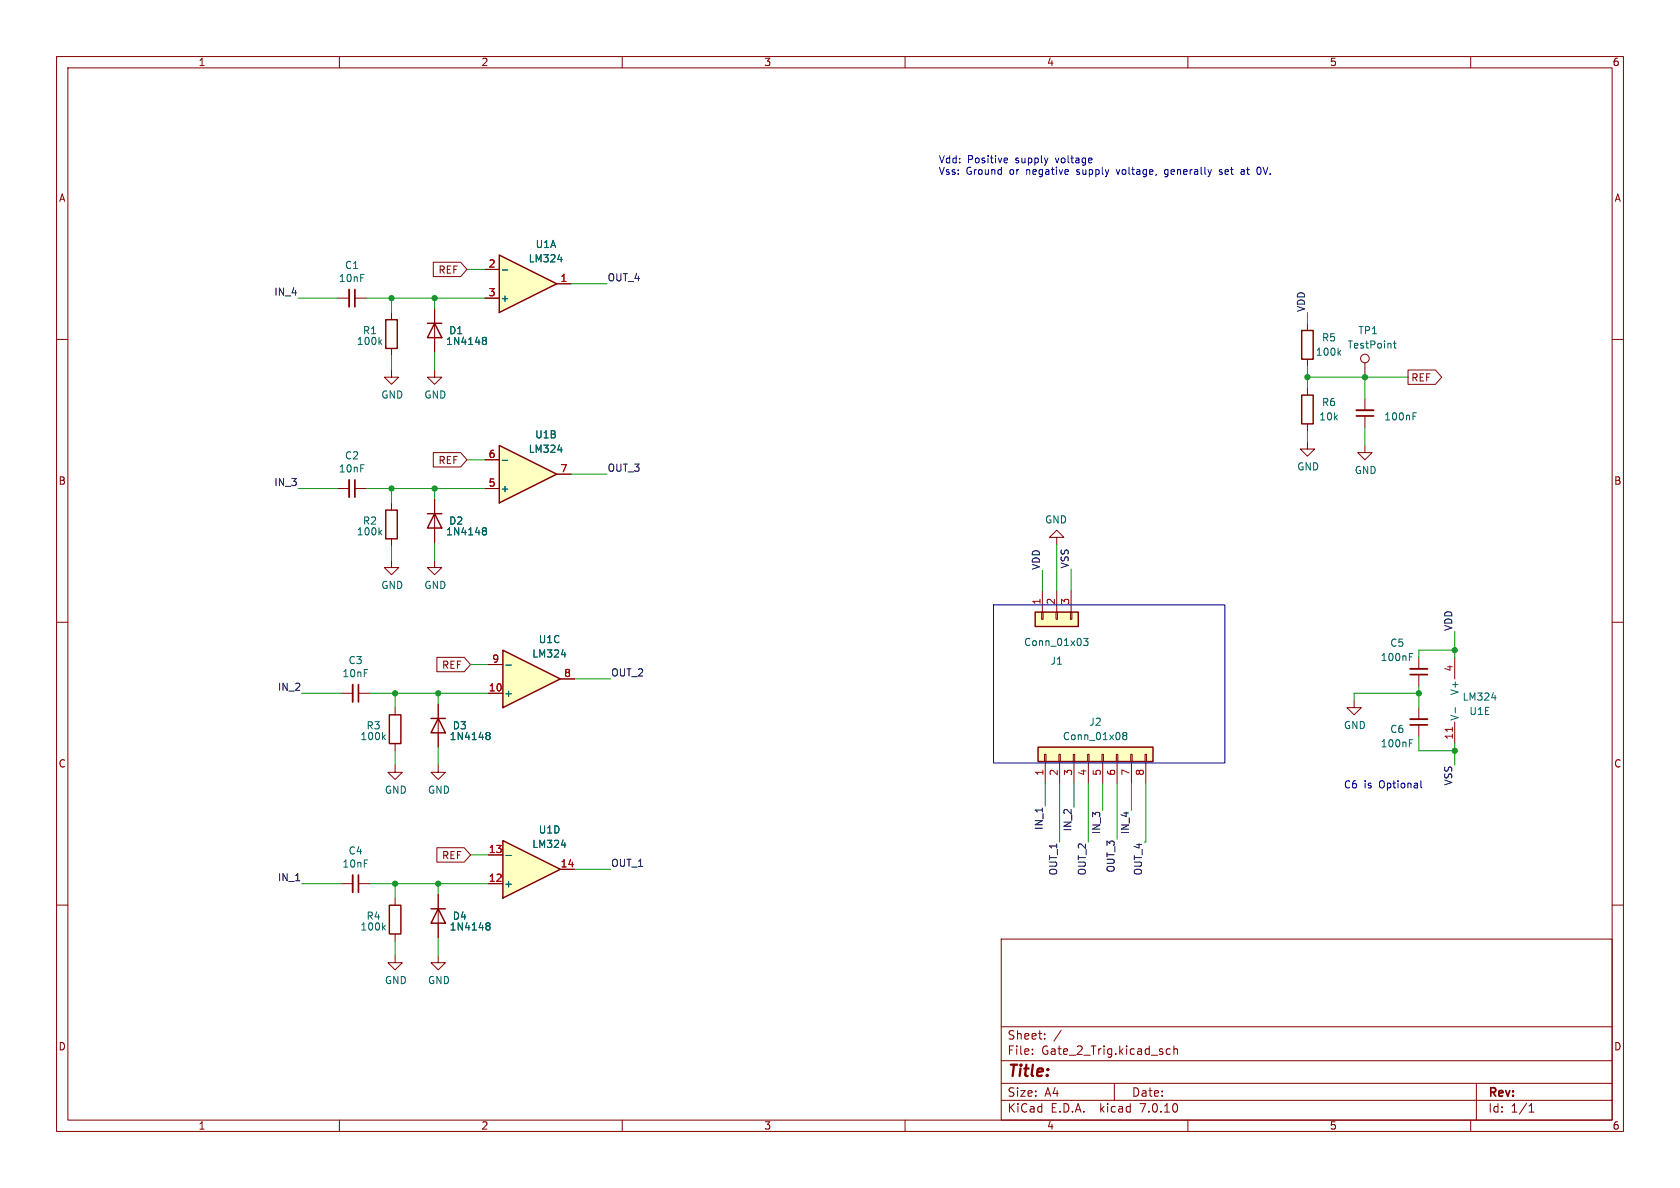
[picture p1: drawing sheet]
<svg xmlns="http://www.w3.org/2000/svg" width="297mm" height="210mm" viewBox="0 0 297 210" stroke-linecap="round" stroke-linejoin="round" font-family="sans-serif">
<g fill="none" stroke="#840000" stroke-width=".18">
<path d="M10 10h277v190h-277zM12 12h273v186h-273zM60 10v2M110 10v2M160 10v2M210 10v2M260 10v2M10 60h2M285 60h2M231.1 68.6v1.3M231.1 74.9v1.3M10 110h2"/>
<path d="M285 110h2M184.7 133.4h.2v1.2h-.2zM184.8 134.6v3.8M187.2 133.4h.3v1.2h-.3zM187.3 134.6v3.8M189.7 133.4h.3v1.2h-.3zM189.9 134.6v3.8M192.3 133.4h.2v1.2h-.2zM192.4 134.6v3.8M194.8 133.4h.3v1.2h-.3zM194.9 134.6v3.8M197.4 133.4h.2v1.2h-.2z"/>
<path d="M197.5 134.6v3.8M199.9 133.4h.3v1.2h-.3zM200 134.6v3.8M202.4 133.4h.3v1.2h-.3zM202.6 134.6v3.8M10 160h2M69.8 158.8v1.2M285 160h2M69.8 165.1v1.3M177 166h108v32h-108zM60 198v2M110 198v2"/>
<path d="M160 198v2M177 194.5h108M177 191.5h108M177 187.5h108M177 181.5h108M182.5 186.3v.1M182.5 185.5v.1M184.7 183.6v.1M184.7 182.8v.1M187.6 182.1l-1.3 2M197 191.5v3M206.9 185.5l-.4-.1-.3 .3v.4l.1 .2h.6"/>
<path d="M207.5 185.5l.2-.1 .4 .1 .1 .9M207.5 184.9v1.5M210 198v2M260 198v2M261 191.5v6.5M270.3 196.6h.9M270.3 195.5l.4-.4v1.5"/>
</g>
<path d="M230.1 69.9h2.1v5h-2.1zM183.5 132.1h20.3v2.5h-20.3zM68.8 160h2.1v5.1h-2.1z" fill="none" stroke="#840000" stroke-width=".25"/>
<path d="M198.7 130l-.2-.2 .2-.3h.3l.2 .2-.2 .3M198.7 130l-.2 .3v.3l.2 .2 .4-.1 .1-.2v-.2l-.2-.3M198.7 130h.3M67.8 163.9l.3 .5M68.1 163.6l-.5 .4" fill="none" stroke="#006464" stroke-width=".18"/>
<path d="M183.5 132.1h20.3v2.5h-20.3z" fill="#ffffc2" stroke="#ffffc2" stroke-width=".18"/>
<path d="M88.9 148.6l10.2 5.1-10.2 5.1z" fill="#ffffc2"/>
<path d="M230.1 58.4h2.1v5.1h-2.1zM88.9 148.6l10.2 5.1-10.2 5.1z" fill="none" stroke="#840000" stroke-width=".25"/>
<g fill="none" stroke="#840000" stroke-width=".18">
<path d="M231.1 57.2v1.2M231.1 78.1v1.3h1.3l-1.3 1.2-1.2-1.2h1.2M231.1 63.5v1.3M241.3 78.7v1.3h1.3l-1.3 1.3-1.3-1.3h1.3M241.3 64.1v2.6M241.3 70.5v2M241.3 73.5v2.1M60.3 156.2h2.1M63.4 156.2h2M86.4 156.2h2.5M86.4 151.1h2.5M99.1 153.7h2.5"/>
<circle cx="241.3" cy="63.4" r=".76"/>
</g>
<path d="M236.7 62.3l.3 .5M237 62l-.4 .4M246.3 60.7h.5M246.5 60.3v1.1l.3 .1M249.8 73.6h.4M249.8 73h.6M89.4 151.2h1M99.2 149.4h.8" fill="none" stroke="#006464" stroke-width=".18"/>
<path d="M239.8 72.5h3M62.4 154.7v3" fill="none" stroke="#840000" stroke-width=".33"/>
<path d="M239.8 73.5h3M63.4 154.7v3" fill="none" stroke="#840000" stroke-width=".3"/>
<path d="M88.9 114.9l10.2 5.1-10.2 5.1z" fill="#ffffc2"/>
<path d="M75.6 90.8h2.5M76.8 90.8l1.3 2.5h-2.5zM88.9 114.9l10.2 5.1-10.2 5.1zM68.8 126.4h2.1v5h-2.1z" fill="none" stroke="#840000" stroke-width=".25"/>
<path d="M69.2 65.4v1.3h1.3l-1.3 1.2-1.3-1.2h1.3M76.8 88.3v7.6M86.4 117.5h2.5M69.8 135.3v1.2h1.3l-1.3 1.3-1.2-1.3h1.2M69.8 125.1v1.3M69.8 131.4v1.3M77.5 135.3v1.2h1.2l-1.2 1.3-1.3-1.3h1.3M86.4 122.6h2.5M99.1 120h2.5M77.5 168.9v1.3h1.2l-1.2 1.3-1.3-1.3h1.3" fill="none" stroke="#840000" stroke-width=".18"/>
<path d="M85.4 93.8h.1M85.4 93.4l.4-.1 .1 .1 .1 .2-.2 .2M85.5 93.8h.3M85.5 93.8l-.1 .1M85.8 93.8l.2 .3-.1 .3-.1 .2-.4-.1M89.4 117.6h1M99.2 115.7h.8M67.8 130.3l.3 .5M68.1 129.9l-.5 .5" fill="none" stroke="#006464" stroke-width=".18"/>
<path d="M88.3 45.1l10.1 5.1-10.1 5z" fill="#ffffc2"/>
<path d="M68.2 56.5h2v5.1h-2zM88.3 45.1l10.1 5.1-10.1 5zM68.2 90.2h2v5.1h-2zM76.2 160.7h2.5M77.5 160.7l1.2 2.5h-2.5z" fill="none" stroke="#840000" stroke-width=".25"/>
<g fill="none" stroke="#840000" stroke-width=".18">
<path d="M59.7 52.7h2M62.7 52.7h2.1M69.2 55.2v1.3M85.7 47.6h2.6M85.7 52.7h2.6M98.4 50.2h2.6M69.2 61.6v1.3M76.8 65.4v1.3h1.3l-1.3 1.2-1.2-1.2h1.2M69.2 99.1v1.2h1.3l-1.3 1.3-1.3-1.3h1.3M69.2 88.9v1.3M69.2 95.3v1.2M76.8 99.1v1.2h1.3l-1.3 1.3-1.2-1.3h1.2"/>
<path d="M250.8 116.2v2M250.8 119.3v2M60.3 122.6h2.1M63.4 122.6h2M239.4 123.8v1.3h1.3l-1.3 1.3-1.3-1.3h1.3M250.8 125.1v2M250.8 128.1v2.1M77.5 158.1v7.6M69.8 168.9v1.3h1.3l-1.3 1.3-1.2-1.3h1.2"/>
</g>
<g fill="none" stroke="#006464" stroke-width=".18">
<path d="M88.8 47.7h1M98.6 45.9h.8M67.1 60.4l.4 .5M67.5 60.1l-.5 .4M67.1 94.1l.4 .5M67.5 93.7l-.5 .5M249.2 116.1h.4M249.2 115.5h.6M249.2 131.4h.4M249.2 130.8h.6M86 163.6l.1 .1M86 163.2l.4-.1 .2 .2v.1l-.2 .3"/>
<path d="M86.1 163.7h.3M86.1 163.7h-.1M86.4 163.7l.2 .2v.4l-.2 .1-.4-.1"/>
</g>
<path d="M61.7 51.2v3M249.3 118.2h3M62.4 121v3.1M249.3 127.1h3" fill="none" stroke="#840000" stroke-width=".33"/>
<path d="M62.7 51.2v3M249.3 119.3h3M63.4 121v3.1M249.3 128.1h3" fill="none" stroke="#840000" stroke-width=".3"/>
<path d="M88.3 78.7l10.1 5.1-10.1 5.1z" fill="#ffffc2"/>
<path d="M75.6 57.2h2.5M76.8 57.2l1.3 2.5h-2.5zM88.3 78.7l10.1 5.1-10.1 5.1zM183 108.2h7.6v2.5h-7.6zM76.2 127h2.5M77.5 127l1.2 2.5h-2.5z" fill="none" stroke="#840000" stroke-width=".25"/>
<g fill="none" stroke="#840000" stroke-width=".18">
<path d="M76.6 46.4h4.8l1.1 1.2-1.1 1.3h-4.8zM76.8 54.6v7.6M85.7 47.6h2.6M85.7 52.7h2.6M98.4 50.2h2.6M248.9 65.4h4.9l1.1 1.3-1.1 1.2h-4.9zM59.7 86.4h2M62.7 86.4h2.1M76.6 80h4.8l1.1 1.3-1.1 1.3h-4.8zM76.8 88.3v2.5M76.8 93.3v2.6M85.7 86.4h2.6"/>
<path d="M85.7 81.3h2.6M98.4 83.8h2.6M186.8 95h1.3l-1.3-1.3-1.3 1.3h1.3v1.3M77.2 116.2h4.9l1.1 1.3-1.1 1.2h-4.9zM86.4 117.5h2.5M184.1 108.2h.3v1.3h-.3zM184.3 104.4v3.8M186.7 108.2h.2v1.3h-.2zM186.8 104.4v3.8M189.2 108.2h.3v1.3h-.3zM189.4 104.4v3.8M257.2 116.2v3.8"/>
<path d="M77.5 124.5v7.6M86.4 122.6h2.5M99.1 120h2.5M257.2 127.6v3.8M77.2 149.9h4.9l1.1 1.2-1.1 1.3h-4.9zM77.5 158.1v2.6M86.4 156.2h2.5M86.4 151.1h2.5M99.1 153.7h2.5M77.5 163.2v2.5"/>
</g>
<g fill="none" stroke="#006464" stroke-width=".18">
<path d="M85.4 59.7l.4-.1 .1 .2 .1 .1-.2 .3M88.8 47.7h1M98.6 45.9h.8M85.4 60.1l.1 .1M85.5 60.2h.3M85.5 60.2h-.1M85.8 60.2l.2 .2-.1 .4-.1 .1-.4-.1M98.6 79.5h.8M85.4 93.4l.4-.1 .1 .1 .1 .2-.2 .2M85.4 93.8h.1M85.5 93.8h.3M85.5 93.8l-.1 .1"/>
<path d="M85.8 93.8l.2 .3-.1 .3-.1 .2-.4-.1M88.8 81.4h1M89.4 117.6h1M99.2 115.7h.8M191.6 112.8h.8l-.5 .5 .4 .2v.5l-.2 .1-.5-.1M86 130h.1M86 129.5h.4l.2 .1v.2l-.2 .2M86.1 130h.3M86.1 130l-.1 .1M86.4 130l.2 .3v.3l-.2 .2-.4-.1M257.3 125v1M263.7 123.3h.8"/>
<path d="M89.4 151.2h1M99.2 149.4h.8M86 163.2l.4-.1 .2 .2v.1l-.2 .3M86 163.6l.1 .1M86.1 163.7h.3M86.1 163.7h-.1M86.4 163.7l.2 .2v.4l-.2 .1-.4-.1"/>
</g>
<path d="M61.7 84.8v3.1" fill="none" stroke="#840000" stroke-width=".33"/>
<path d="M62.7 84.8v3.1" fill="none" stroke="#840000" stroke-width=".3"/>
<path d="M256.8 128.6v.7" fill="none" stroke="#a90000" stroke-width=".18"/>
<path d="M183 108.2h7.6v2.5h-7.6z" fill="#ffffc2" stroke="#ffffc2" stroke-width=".18"/>
<g fill="none" stroke="#0000c2" stroke-width=".18">
<path d="M177.7 27.9l.4 .1v.2l-.6 .2M178.1 28.7l-.4 .1M197.3 30l.4 .8M205.9 31.2l.3 .1M206.4 30h-.3l-.2 .2v.5l.5 .1M216 30h-.3l-.1 .2 .5 .4M216.1 30.6l-.2 .2h-.3M219.5 30h.4l.1 .8M220 30.8h-.5M220 30.3h-.5M222.6 29.6a.79 .79 0 0 1 0 1.2M175.6 106.9h40.9v28h-40.9z"/>
<path d="M251.2 138v1.1l.2 .2"/>
</g>
<g fill="none" stroke="#009600" stroke-width=".18">
<path d="M52.7 52.7h7M64.8 52.7h20.9M69.2 52.7v2.5M76.8 52.7v1.9M82.5 47.6h3.2M101 50.2h6.3M231.1 55.2v2M69.2 62.9v2.5M76.8 62.2v3.2M231.1 64.8v3.8M231.1 76.2v1.9M231.1 66.7h17.8"/>
<path d="M241.3 66.7v3.8M241.3 75.6v3.1M52.7 86.4h7M64.8 86.4h20.9M69.2 86.4v2.5M69.2 96.5v2.6M76.8 86.4v1.9M76.8 95.9v3.2M82.5 81.3h3.2M101 83.8h6.3M186.8 96.3v8.1M83.2 117.5h3.2"/>
<path d="M184.3 100.8v3.6M189.4 100.6v3.8M257.2 114.9h-6.4v1.3M257.2 111.6v4.6M53.3 122.6h7M65.4 122.6h21M69.8 122.6v2.5M69.8 132.7v2.6M77.5 122.6v1.9M77.5 132.1v3.2M101.6 120h6.3M184.8 138.4v4.1"/>
<path d="M187.3 138.4v10.4M189.9 138.4v4.3M192.4 138.4v10.4M194.9 138.4v4.9M197.5 138.4v9.9M200 138.4v4.9M202.6 138.4v10.4M250.8 121.3v3.8M250.8 130.2v2.5h6.4M250.8 122.6h-11.4v1.2M257.2 131.4v3.9M53.3 156.2h7"/>
<path d="M65.4 156.2h21M69.8 156.2v2.6M77.5 156.2v1.9M83.2 151.1h3.2M101.6 153.7h6.3M69.8 166.4v2.5M77.5 165.7v3.2"/>
</g>
<g fill="#009600" stroke="#009600" stroke-width=".18">
<circle cx="77.5" cy="156.2" r=".46"/>
<circle cx="69.8" cy="156.2" r=".46"/>
<circle cx="69.8" cy="122.6" r=".46"/>
<circle cx="77.5" cy="122.6" r=".46"/>
<circle cx="250.8" cy="122.6" r=".46"/>
<circle cx="257.2" cy="114.9" r=".46"/>
<circle cx="257.2" cy="132.7" r=".46"/>
<circle cx="231.1" cy="66.7" r=".46"/>
<circle cx="241.3" cy="66.7" r=".46"/>
<circle cx="76.8" cy="86.4" r=".46"/>
<circle cx="76.8" cy="52.7" r=".46"/>
<circle cx="69.2" cy="52.7" r=".46"/>
<circle cx="69.2" cy="86.4" r=".46"/>
</g>
<text font-size="2.8" fill="#840000" x="178" y="190.9">Title:</text>
<g font-size="2.1" fill="#840000">
<text x="178" y="184">Sheet:</text>
<text x="178" y="186.7">File:</text>
<text x="184.1" y="186.7">Gate_2_Trig.kicad_sch</text>
<text x="178" y="196.9">KiCad</text>
<text x="178" y="194.1">Size:</text>
<text x="184.7" y="194.1">A4</text>
<text x="185.7" y="196.9">E.D.A.</text>
<text x="194.6" y="196.9">kicad</text>
<text x="200" y="194.1">Date:</text>
<text x="201.8" y="196.9">7.0.10</text>
<text x="263" y="194.3">Rev:</text>
<text x="263" y="196.9">Id:</text>
<text x="267.1" y="196.9">1/1</text>
</g>
<g font-size="1.8" fill="#840000">
<text x="35" y="11.9">1</text>
<text x="85" y="11.9">2</text>
<text x="135" y="11.9">3</text>
<text x="185" y="11.9">4</text>
<text x="235" y="11.9">5</text>
<text x="285" y="11.9">6</text>
<text x="10.3" y="35.9">A</text>
<text x="285.3" y="35.9">A</text>
<text x="77.4" y="48.6">REF</text>
<text x="249.4" y="67.6">REF</text>
<text x="77.4" y="82.2">REF</text>
<text x="10.3" y="85.9">B</text>
<text x="285.3" y="85.9">B</text>
<text x="78" y="118.4">REF</text>
<text x="10.3" y="135.9">C</text>
<text x="285.3" y="135.9">C</text>
<text x="78" y="152.1">REF</text>
<text x="10.3" y="185.9">D</text>
<text x="285.3" y="185.9">D</text>
<text x="35" y="199.9">1</text>
<text x="85" y="199.9">2</text>
<text x="135" y="199.9">3</text>
<text x="185" y="199.9">4</text>
<text x="235" y="199.9">5</text>
<text x="285" y="199.9">6</text>
</g>
<g font-size="1.8" fill="#0000c2">
<text x="165.9" y="28.9">Vdd:</text>
<text x="171" y="28.9">Positive</text>
<text x="179.6" y="28.9">supply</text>
<text x="186.9" y="28.9">voltage</text>
<text x="165.9" y="31">Vss:</text>
<text x="170.8" y="31">Ground</text>
<text x="178.6" y="31">or</text>
<text x="181.7" y="31">negative</text>
<text x="190.8" y="31">supply</text>
<text x="198.1" y="31">voltage,</text>
<text x="206.8" y="31">generally</text>
<text x="216.6" y="31">set</text>
<text x="220.6" y="31">at</text>
<text x="223.7" y="31">0V.</text>
<text x="237.5" y="139.5">C6</text>
<text x="241.1" y="139.5">is</text>
<text x="243.9" y="139.5">Optional</text>
</g>
<g font-size="1.8" fill="#006464">
<text x="60.9" y="47.8">C1</text>
<text x="93.4" y="46.6">LM324</text>
<text x="94.6" y="44">U1A</text>
<text x="59.8" y="50.1">10nF</text>
<text x="88.4" y="53.6">+</text>
<text x="64.1" y="59.3">R1</text>
<text x="79.3" y="59.3">D1</text>
<text x="240" y="59.3">TP1</text>
<text x="63" y="61.2">100k</text>
<text x="78.8" y="61.2">1N4148</text>
<text x="232.5" y="63.1">100k</text>
<text x="233.6" y="60.6">R5</text>
<text x="238.1" y="61.8">TestPoint</text>
<text x="67.3" y="70.7">GND</text>
<text x="74.9" y="70.7">GND</text>
<text x="233.6" y="72">R6</text>
<text x="94.5" y="77.7">U1B</text>
<text x="233.1" y="74.5">10k</text>
<text x="244.6" y="74.5">100nF</text>
<text x="59.8" y="83.7">10nF</text>
<text x="60.9" y="81.4">C2</text>
<text x="93.4" y="80.2">LM324</text>
<text x="229.2" y="83.4">GND</text>
<text x="239.4" y="84">GND</text>
<text x="88.4" y="87.2">+</text>
<text x="63" y="94.8">100k</text>
<text x="64.1" y="92.9">R2</text>
<text x="78.8" y="94.8">1N4148</text>
<text x="79.3" y="92.9">D2</text>
<text x="184.7" y="92.7">GND</text>
<text x="67.3" y="104.3">GND</text>
<text x="74.9" y="104.3">GND</text>
<text x="95.1" y="113.9">U1C</text>
<text x="60.4" y="119.9">10nF</text>
<text x="61.5" y="117.6">C3</text>
<text x="94" y="116.4">LM324</text>
<text x="180.9" y="114.4">Conn_01x03</text>
<text x="185.6" y="117.7">J1</text>
<text x="244" y="117.1">100nF</text>
<text x="245.7" y="114.5">C5</text>
<text x="89" y="123.4">+</text>
<text x="258" y="123" transform="rotate(-90 258 123)">V+</text>
<text x="258.5" y="124.1">LM324</text>
<text x="63.6" y="131">100k</text>
<text x="64.7" y="129.1">R3</text>
<text x="79.4" y="131">1N4148</text>
<text x="79.9" y="129.1">D3</text>
<text x="187.8" y="131">Conn_01x08</text>
<text x="192.5" y="128.5">J2</text>
<text x="237.5" y="129.1">GND</text>
<text x="245.7" y="129.8">C6</text>
<text x="258" y="127.5" transform="rotate(-90 258 127.5)">V-</text>
<text x="259.7" y="126.6">U1E</text>
<text x="244" y="132.3">100nF</text>
<text x="67.9" y="140.5">GND</text>
<text x="75.6" y="140.5">GND</text>
<text x="95.1" y="147.5">U1D</text>
<text x="60.4" y="153.6">10nF</text>
<text x="61.5" y="151.3">C4</text>
<text x="94" y="150.1">LM324</text>
<text x="89" y="157.1">+</text>
<text x="63.6" y="164.7">100k</text>
<text x="64.7" y="162.8">R4</text>
<text x="79.4" y="164.7">1N4148</text>
<text x="79.9" y="162.8">D4</text>
<text x="67.9" y="174.2">GND</text>
<text x="75.6" y="174.2">GND</text>
</g>
<g font-size="1.8" fill="#a90000">
<text x="86.3" y="47.4">2</text>
<text x="86.3" y="52.5">3</text>
<text x="99" y="49.9">1</text>
<text x="86.3" y="81">6</text>
<text x="99" y="83.6">7</text>
<text x="86.3" y="86.1">5</text>
<text x="184" y="107" transform="rotate(-90 184 107)">1</text>
<text x="186.6" y="107" transform="rotate(-90 186.6 107)">2</text>
<text x="189.1" y="107" transform="rotate(-90 189.1 107)">3</text>
<text x="86.9" y="117.2">9</text>
<text x="99.6" y="119.8">8</text>
<text x="256.9" y="118.8" transform="rotate(-90 256.9 118.8)">4</text>
<text x="86.3" y="122.3">10</text>
<text x="256.9" y="130.9" transform="rotate(-90 256.9 130.9)">11</text>
<text x="184.5" y="137.2" transform="rotate(-90 184.5 137.2)">1</text>
<text x="187.1" y="137.2" transform="rotate(-90 187.1 137.2)">2</text>
<text x="189.6" y="137.2" transform="rotate(-90 189.6 137.2)">3</text>
<text x="192.2" y="137.2" transform="rotate(-90 192.2 137.2)">4</text>
<text x="194.7" y="137.2" transform="rotate(-90 194.7 137.2)">5</text>
<text x="197.2" y="137.2" transform="rotate(-90 197.2 137.2)">6</text>
<text x="199.8" y="137.2" transform="rotate(-90 199.8 137.2)">7</text>
<text x="202.3" y="137.2" transform="rotate(-90 202.3 137.2)">8</text>
<text x="86.3" y="156">12</text>
<text x="86.3" y="150.9">13</text>
<text x="99" y="153.4">14</text>
</g>
<g font-size="1.8" fill="#0f0f0f">
<text x="48.4" y="52.4">IN_4</text>
<text x="107.3" y="49.8">OUT_4</text>
<text x="230.8" y="55.2" transform="rotate(-90 230.8 55.2)">VDD</text>
<text x="107.3" y="83.5">OUT_3</text>
<text x="48.4" y="86">IN_3</text>
<text x="183.9" y="100.8" transform="rotate(-90 183.9 100.8)">VDD</text>
<text x="189" y="100.6" transform="rotate(-90 189 100.6)">VSS</text>
<text x="256.8" y="111.6" transform="rotate(-90 256.8 111.6)">VDD</text>
<text x="107.9" y="119.7">OUT_2</text>
<text x="49" y="122.2">IN_2</text>
<text x="256.8" y="139" transform="rotate(-90 256.8 139)">VSS</text>
<text x="184.4" y="146.8" transform="rotate(-90 184.4 146.8)">IN_1</text>
<text x="189.5" y="147.1" transform="rotate(-90 189.5 147.1)">IN_2</text>
<text x="194.6" y="147.6" transform="rotate(-90 194.6 147.6)">IN_3</text>
<text x="199.7" y="147.6" transform="rotate(-90 199.7 147.6)">IN_4</text>
<text x="49" y="155.9">IN_1</text>
<text x="107.9" y="153.3">OUT_1</text>
<text x="187" y="154.9" transform="rotate(-90 187 154.9)">OUT_1</text>
<text x="192.1" y="154.9" transform="rotate(-90 192.1 154.9)">OUT_2</text>
<text x="197.1" y="154.3" transform="rotate(-90 197.1 154.3)">OUT_3</text>
</g>
<text font-size="1.8" fill="#009600" x="202" y="154.9" transform="rotate(-90 202 154.9)">OUT_4</text>
</svg>
